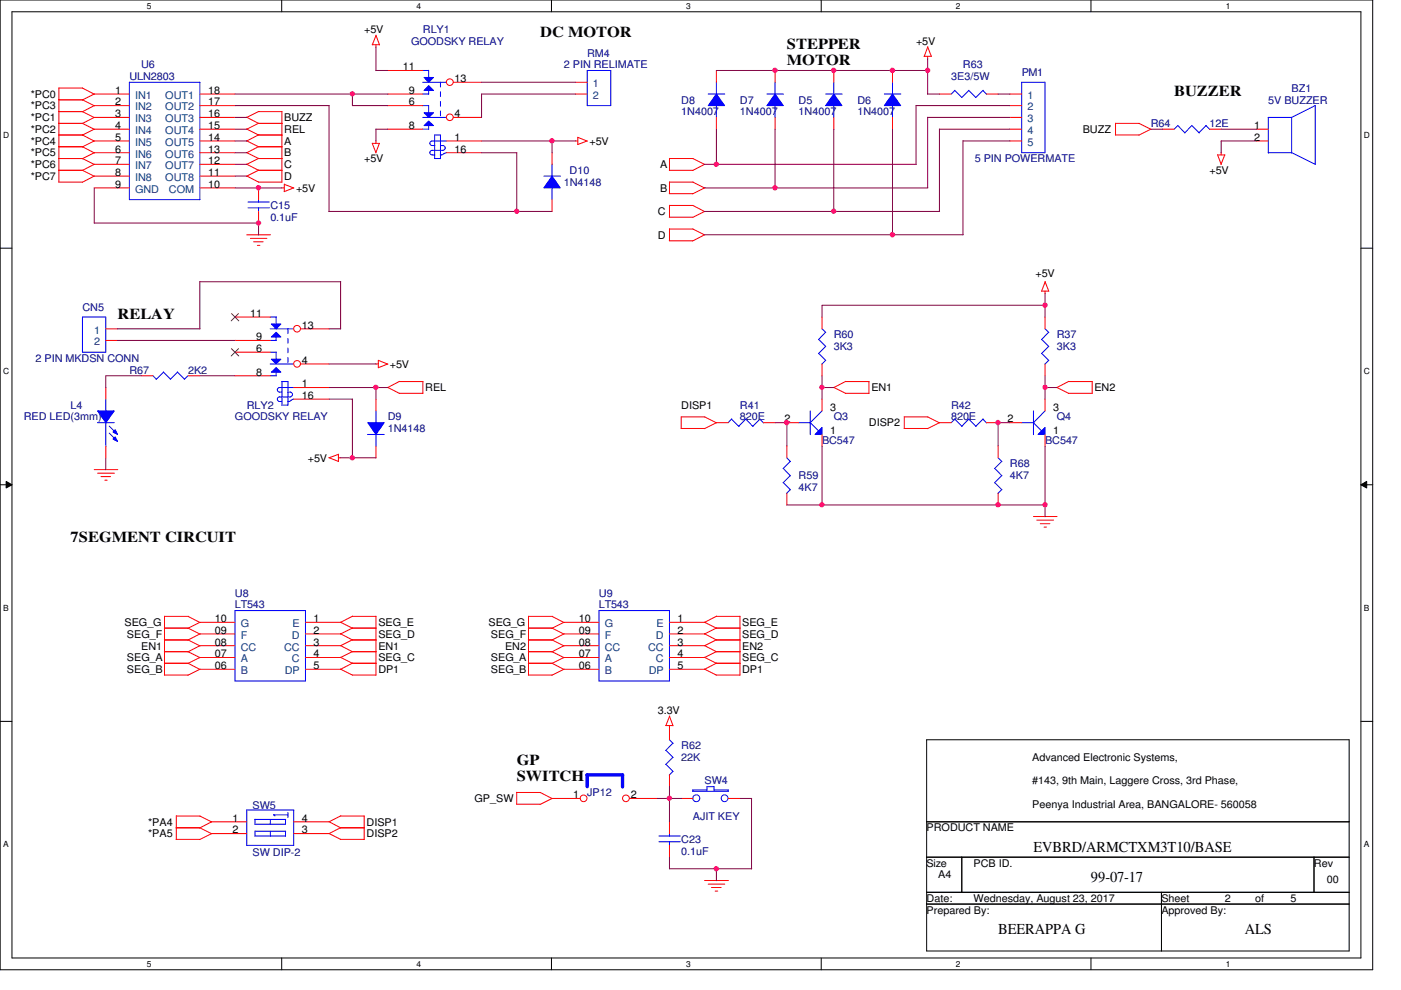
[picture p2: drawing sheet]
<svg xmlns="http://www.w3.org/2000/svg" width="297mm" height="210mm" viewBox="0 0 297 210" stroke-linecap="round" stroke-linejoin="round" font-family="sans-serif">
<path d="M0 0h291v205.6h-291zM2.5 2.5h286v200.6h-286z" fill="none" stroke="#000" stroke-width=".21"/>
<g fill="#fff">
<path d="M31.1 .3h1v2h-1z"/>
<path d="M31.1 203.4h1v2h-1z"/>
</g>
<path d="M59.7 0v2.5M59.7 203.1v2.5" fill="none" stroke="#000" stroke-width=".21"/>
<g fill="#fff">
<path d="M88.3 .3h1v2h-1z"/>
<path d="M88.3 203.4h1v2h-1z"/>
</g>
<path d="M116.9 0v2.5M116.9 203.1v2.5" fill="none" stroke="#000" stroke-width=".21"/>
<g fill="#fff">
<path d="M145.5 .3h1v2h-1z"/>
<path d="M145.5 203.4h1v2h-1z"/>
</g>
<path d="M174.1 0v2.5M174.1 203.1v2.5" fill="none" stroke="#000" stroke-width=".21"/>
<g fill="#fff">
<path d="M202.7 .3h1v2h-1z"/>
<path d="M202.7 203.4h1v2h-1z"/>
</g>
<path d="M231.3 0v2.5M231.3 203.1v2.5" fill="none" stroke="#000" stroke-width=".21"/>
<g fill="#fff">
<path d="M259.9 .3h1v2h-1z"/>
<path d="M259.9 203.4h1v2h-1z"/>
<path d="M.7 27.6h1.2v1.9h-1.2z"/>
<path d="M289.2 27.6h1.2v1.9h-1.2z"/>
<path d="M.7 77.7h1.2v2h-1.2z"/>
<path d="M289.2 77.7h1.2v2h-1.2z"/>
</g>
<path d="M0 52.6h2.5M288.5 52.6h2.5" fill="none" stroke="#000" stroke-width=".21"/>
<g fill="#fff">
<path d="M.7 127.8h1.1v2h-1.1z"/>
<path d="M289.2 127.8h1.1v2h-1.1z"/>
</g>
<path d="M0 102.8h2.5M1.3 102.1l1.2 .7-1.2 .7zM288.5 102.8l1.3-.7v1.4zM288.5 102.8h2.5" fill="none" stroke="#000" stroke-width=".21"/>
<path d="M1.3 102.1l1.2 .7-1.2 .7zM288.5 102.8l1.3-.7v1.4z" fill="#000"/>
<g fill="#fff">
<path d="M.7 178h1.1v2h-1.1z"/>
<path d="M289.2 178h1.1v2h-1.1z"/>
</g>
<path d="M0 153h2.5M196.5 156.8h89.5v44.8h-89.5zM288.5 153h2.5M196.5 174.2h89.5M196.5 181.7h89.5M196.5 189.2h89.5M196.5 191.7h89.5M203.9 181.7v7.5M246.2 189.2v12.5M278.6 181.7v7.5" fill="none" stroke="#000" stroke-width=".21"/>
<g fill="none" stroke="#f00" stroke-width=".21">
<path d="M20 19.9h7.4M42.4 19.9h7.4M79.7 9.5v.5M79.7 7.5l.8 2M79.8 7.5l-.9 2h1.5M195.9 11.9h1.5M196.7 11.9v.6M196.7 9.9l.8 2.1M196.7 9.9l-.7 2M214.1 19.9h2.5M20 39.8h7.4M20 29.9h7.4"/>
<path d="M20 27.4h7.4M20 22.4h7.4M20 24.9h7.4M20 32.4h7.4M20 34.8h7.4M20 37.3h7.4M42.4 39.8h7.4M42.4 29.9h7.4M42.4 27.4h7.4M42.4 22.4h7.4M42.4 24.9h7.4M42.4 32.4h7.4"/>
<path d="M42.4 34.8h7.4M42.4 37.3h7.4M54.8 39.8v2.5M59.7 39.8h.6M60.3 39v1.6M60.3 39.1l2 .8M62.3 39.8l-2.1 .8M79.7 29.8v.6M80.4 30.4l-.7 2M80.5 30.4h-1.6l.8 2M122 29.9h.5M124.5 29.9l-2 .7"/>
<path d="M124.5 29.9l-2-.8v1.5M214.1 29.9h2.5M214.1 27.4h2.5M214.1 22.4h2.5M214.1 24.9h2.5M246.5 27.4h2.5M256.5 27.4h2.4M258.1 32.8l.8 2M258.2 32.9h1.5M258.9 32.3v.6M259.7 32.9l-.8 2M266.4 29.9h2.5"/>
<path d="M266.4 27.4h2.5M52.3 49.8h5.1M53.1 50.5h3.5M53.8 51.3h2M54.6 52h.5M54.8 44.8v2.5M221.6 59.7l.8 2.1M221.6 59.7l-.8 2M79.7 77.2h.5M80.2 76.4v1.5M80.2 76.4l2.1 .8M82.2 77.2l-2 .8"/>
<path d="M220.8 61.7h1.5M221.6 61.7v.6M20 99.6h5M69.7 97l2.1 .8M71.8 96.4v1.5M71.8 97.1h.5M71.8 96.3l-2 .8M20.7 100.3h3.6M21.4 101h2M22.2 101.8h.5M219.1 109.5h5M219.8 110.3h3.6"/>
<path d="M220.6 111h2M221.4 111.8h.5M42.4 132h7.4M42.4 134.4h7.4M42.4 136.9h7.4M42.4 139.4h7.4M64.8 132h7.4M64.8 134.4h7.4M64.8 136.9h7.4M64.8 139.4h7.4M119.5 132h7.5M119.5 134.4h7.5"/>
<path d="M119.5 136.9h7.5M119.5 139.4h7.5M141.9 132h7.5M141.9 134.4h7.5M141.9 136.9h7.5M141.9 139.4h7.5M42.4 141.9h7.4M64.8 141.9h7.4M119.5 141.9h7.5M141.9 153.8v.6M141.9 151.8l.8 2.1M141.9 141.9h7.5"/>
<path d="M142 151.8l-.9 2h1.6M149.4 186.7h5M150.2 187.5h3.5M150.8 188.2h2.1M151.6 188.9h.6"/>
</g>
<g fill="none" stroke="#00f" stroke-width=".21">
<path d="M27.4 17.4h15v24.9h-15zM216.6 17.4h5v15h-5zM249.7 26.6l1.5 1.6M249.8 26.6l-.8 .8M252.7 26.6l1.6 1.6M252.7 26.6l-1.5 1.6M255.7 26.6l.8 .8M255.7 26.6l-1.5 1.6M268.9 32.4h5M273.8 32.3l5 2.5M273.9 24.9v7.5M273.9 24.9h-5v7.5"/>
<path d="M278.8 22.4v12.5M278.9 22.4l-5 2.5M52.6 44.1h4.5M52.6 42.8h4.5M54.8 42.3v.6M54.8 44v.8M49.8 129.5h15v14.9h-15zM127 129.5h14.9v14.9h-14.9z"/>
</g>
<path d="M90.9 18.2l1 1h-2z" fill="#00f"/>
<path d="M90.9 18.2l1 1h-2z" fill="none" stroke="#00f" stroke-width=".21"/>
<path d="M89.9 16.4h2l-1 1z" fill="#00f"/>
<g fill="none" stroke="#00f" stroke-width=".21">
<path d="M89.6 17.4h5.1M89.6 14.9h1.3M89.6 19.9h1.3M89.9 16.4h2l-1 1zM90.9 14.9v1.5M90.9 19.2v.8M91.6 29.9h3.1M91.6 29.9a.49 .49 0 0 0-.5 .5 .49 .49 0 0 0 .5 .5h.6M91.6 31.9a.49 .49 0 0 0-.5 .5 .49 .49 0 0 0 .5 .5h.6M92.1 33.6h1.3M92.2 28.6v5M92.2 28.6h1.2"/>
<path d="M93.4 28.6v5.1M93.4 30.9h.5M93.9 30.9a.51 .51 0 0 1 .5 .5 .51 .51 0 0 1-.5 .5h-2.3M94.1 32.6l-.3 .2-.5 .1M94.7 32.4l-.5 .2"/>
</g>
<path d="M89.9 23.9h2l-1 1z" fill="#00f"/>
<path d="M89.9 23.9h2l-1 1z" fill="none" stroke="#00f" stroke-width=".21"/>
<path d="M90.9 25.7l1 .9h-2z" fill="#00f"/>
<g fill="none" stroke="#00f" stroke-width=".21">
<path d="M150.2 19.9h3.5M151.9 17.4v2.5M89.6 27.4h1.3M89.6 22.4h1.3v1.5M89.6 24.9h5.1M90.9 25.7l1 .9h-2zM90.9 26.6v.8M151.9 22.4v2.5M52.3 171.7h10M52.3 171.7v7.5M54 174.8h6.5M54 177.2h6.5"/>
<path d="M54.1 173.7h6.5M54.1 173.7v1.1M54.1 176.2v1M54.1 176.2h6.5M57.3 173.7v1.1M57.3 176.2v1.1M58 172.7l.3 .3M58 172.8h3.1M60.5 173.7v1.1M60.5 176.2v1.1M61 172.3v1M62.3 171.7v7.6l-10-.1"/>
</g>
<path d="M93.4 17.4v7.5" fill="none" stroke="#00f" stroke-width=".21" stroke-dasharray="1 1 1 1 1 1 1 1"/>
<g fill="none" stroke="#f00" stroke-width=".21">
<path d="M82.2 14.9h7.5M82.2 19.9h7.5M96.1 17.4h6M82.2 22.4h7.5M82.2 27.4h7.5M94.7 29.9h7.4M94.7 32.4h7.4M96.1 24.9h6M44.9 174.2h7.4M44.9 176.7h7.4M62.3 174.2h7.5M62.3 176.7h7.5"/>
<circle cx="95.4" cy="17.4" r=".71"/>
<circle cx="95.4" cy="24.9" r=".71"/>
</g>
<path d="M151.9 19.9l1.7 2.5h-3.4z" fill-rule="evenodd" fill="#00f"/>
<path d="M151.9 19.9l1.7 2.5h-3.4zM162.6 19.9h3.5M164.3 17.4v2.5M164.3 22.4v2.5" fill="none" stroke="#00f" stroke-width=".21"/>
<path d="M151.9 14.9v2.5M151.9 24.9v2.5" fill="none" stroke="#f00" stroke-width=".21"/>
<path d="M164.3 19.9l1.8 2.5h-3.5z" fill-rule="evenodd" fill="#00f"/>
<path d="M164.3 19.9l1.8 2.5h-3.5zM187.5 19.9h3.5M189.2 17.4v2.5M189.2 22.4v2.5" fill="none" stroke="#00f" stroke-width=".21"/>
<path d="M164.3 14.9v2.5M164.3 24.9v2.5" fill="none" stroke="#f00" stroke-width=".21"/>
<path d="M189.2 19.9l1.8 2.5h-3.5z" fill-rule="evenodd" fill="#00f"/>
<path d="M175 19.9h3.6M176.8 17.4v2.5M189.2 19.9l1.8 2.5h-3.5zM176.8 22.4v2.5" fill="none" stroke="#00f" stroke-width=".21"/>
<path d="M189.2 14.9v2.5M189.2 24.9v2.5" fill="none" stroke="#f00" stroke-width=".21"/>
<path d="M176.8 19.9l1.7 2.5h-3.5z" fill-rule="evenodd" fill="#00f"/>
<path d="M176.8 19.9l1.7 2.5h-3.5z" fill="none" stroke="#00f" stroke-width=".21"/>
<path d="M176.8 14.9v2.5M176.8 24.9v2.5" fill="none" stroke="#f00" stroke-width=".21"/>
<path d="M220.8 91.4l.8-.8v1.5h-1.5z" fill-rule="evenodd" fill="#00f"/>
<path d="M216.6 89.6h2.5l1.8 1.8M219.1 87.1v5.1M220.8 91.4l.8-.8v1.5h-1.5zM221.6 87.1l-2.5 2.6" fill="none" stroke="#00f" stroke-width=".21"/>
<path d="M214.1 89.6h2.5M221.6 84.6v2.5M221.6 92.1v2.5" fill="none" stroke="#f00" stroke-width=".21"/>
<path d="M174.3 90.6v1.5h-1.5z" fill-rule="evenodd" fill="#00f"/>
<path d="M77.9 92.1h3.5M79.7 87.1v2.6M79.7 92.1v2.6M169.3 89.6h2.5l1.8 1.8M171.8 87.1v5.1M174.3 90.6v1.5h-1.5zM174.3 87.1l-2.6 2.6" fill="none" stroke="#00f" stroke-width=".21"/>
<path d="M166.8 89.6h2.5M174.3 84.6v2.5M174.3 92.1v2.5" fill="none" stroke="#f00" stroke-width=".21"/>
<path d="M78 89.6h3.4l-1.7 2.5z" fill-rule="evenodd" fill="#00f"/>
<g fill="none" stroke="#00f" stroke-width=".21">
<path d="M173.6 72l1.5 1.5M174.3 69.7l.8 .8M175 70.4l-1.5 1.6M175 73.4l-1.5 1.6 1.6 1.5M175 76.4l-.8 .8M220.8 72l1.6 1.5-1.6 1.5M220.8 74.9l1.6 1.6-.9 .7M221.6 69.7l.8 .8M222.3 70.4l-1.5 1.6M78 89.6h3.4l-1.7 2.5zM155.1 88.9l1.6 1.5M155.1 88.8l-.7 .8"/>
<path d="M158.1 88.9l1.5 1.5M158.2 88.8l-1.6 1.6M161.9 89.7l-.7-.9-1.6 1.6M166.1 99.3l1.5 1.6M166.8 97.1l.8 .8M167.6 97.8l-1.6 1.6M202.4 88.9l1.6 1.5M202.5 88.8l-.8 .8M205.4 88.9l1.5 1.5M205.4 88.8l-1.5 1.6M208.4 88.9l.8 .8M208.4 88.8l-1.5 1.6"/>
<path d="M210.9 99.3l1.5 1.6M211.6 97.1l.8 .8M212.4 97.8l-1.5 1.6M166.1 102.3l1.5 1.5M167.6 100.8l-1.6 1.6M167.6 103.8l-.8 .8M210.9 102.3l1.5 1.5M212.4 100.8l-1.5 1.6M212.4 103.8l-.8 .8M141.2 159.1l1.5 1.5M141.9 156.8l.8 .8M142.7 157.6l-1.6 1.5"/>
<path d="M139.7 178.5h4.5M139.7 177.2h4.5M141.2 162.1l1.5 1.5M141.9 176.7v.6M141.9 178.4v.8M142.7 160.6l-1.6 1.5M142.7 163.5l-.8 .8M149.9 166.8h1.5M149.9 167.5h-3v.3M149.9 166.8v.8M151.3 167.5h3.1v.3h-7.5M151.4 166.8v.7"/>
<circle cx="147.6" cy="169.2" r=".74"/>
<circle cx="153.6" cy="169.2" r=".72"/>
</g>
<g fill="none" stroke="#f00" stroke-width=".21">
<path d="M174.3 67.2v2.5M174.3 77.2v2.5M221.6 67.2v2.5M221.6 77.2v2.5M79.7 84.6v2.5M79.7 94.6v2.5M151.9 89.6h2.5M161.8 89.6h2.5M166.8 94.6v2.5M199.2 89.6h2.5M209.1 89.6h2.5M211.6 94.6v2.5"/>
<path d="M166.8 104.6v2.5M211.6 104.6v2.5M141.9 154.3v2.5M117 169.3h6M133.5 169.3h5.9M141.9 164.3v2.5M141.9 174.2v2.5M141.9 179.2v2.5M144.4 169.3h2.5M154.4 169.3h2.5"/>
<circle cx="123.7" cy="169.3" r=".71"/>
<circle cx="132.7" cy="169.3" r=".71"/>
</g>
<path d="M124.5 164.3h7.5v2.5M124.5 164.3v2.5" fill="none" stroke="#00f" stroke-width=".72"/>
<path d="M57.5 71.5l1-1.1 1.1 1.1z" fill="#00f"/>
<path d="M57.5 71.5l1-1.1 1.1 1.1z" fill="none" stroke="#00f" stroke-width=".21"/>
<path d="M57.5 68.7h2.1l-1.1 1z" fill="#00f"/>
<g fill="none" stroke="#00f" stroke-width=".21">
<path d="M57.3 69.7h5M57.3 67.2h1.2M57.3 72.2h1.2M57.5 68.7h2.1l-1.1 1zM58.5 67.2v1.5M58.5 71.5v.7M59.3 82.2h3M59.3 82.2a.49 .49 0 0 0-.5 .5 .49 .49 0 0 0 .5 .4h.5M59.3 84.2a.49 .49 0 0 0-.5 .4 .49 .49 0 0 0 .5 .5h.5M59.8 80.9h1.2v5h-1.3M59.8 80.9v5M61 83.1h.6"/>
<path d="M61.5 83.1a.51 .51 0 0 1 .5 .6 .51 .51 0 0 1-.5 .5h-2.2M61.7 84.8l-.2 .3h-.5M62.3 84.6l-.5 .3"/>
</g>
<path d="M57.5 76.2h2.1l-1.1 1z" fill="#00f"/>
<path d="M57.5 76.2h2.1l-1.1 1z" fill="none" stroke="#00f" stroke-width=".21"/>
<path d="M57.5 78.9l1-1 1.1 1z" fill="#00f"/>
<g fill="none" stroke="#00f" stroke-width=".21">
<path d="M202.4 19.2l1.6 1.5M202.5 19.1l-.8 .8M205.4 19.2l1.5 1.5M205.4 19.1l-1.5 1.6M208.4 19.2l.8 .8M208.4 19.1l-1.5 1.6M57.3 79.7h1.2M57.3 74.7h1.2M57.3 77.2h5M57.5 78.9l1-1 1.1 1zM58.5 74.6v1.6M58.5 78.9v.8"/>
<path d="M20.7 89.6h3.5M22.4 84.6v2.6M22.4 89.6v5.1"/>
</g>
<path d="M61 69.7v7.5" fill="none" stroke="#00f" stroke-width=".21" stroke-dasharray="1 1 1 1 1 1 1 1"/>
<g fill="none" stroke="#f00" stroke-width=".21">
<path d="M199.2 19.9h2.5M209.1 19.9h2.5M49.8 67.2h7.5M49.8 72.2h7.5M49.8 74.7h7.5M49.8 79.7h7.5M63.8 69.7h6M63.8 77.2h6M62.3 82.2h7.5M62.3 84.6h7.5"/>
<circle cx="63" cy="69.7" r=".71"/>
<circle cx="63" cy="77.2" r=".71"/>
</g>
<path d="M49.1 66.5l1.5 1.5M49.1 73.9l1.5 1.6M50.6 66.5l-1.6 1.5M50.6 73.9l-1.6 1.6" fill="none" stroke="#804000" stroke-width=".21"/>
<path d="M20.7 87.1h3.5l-1.8 2.5z" fill-rule="evenodd" fill="#00f"/>
<path d="M20.7 87.1h3.5l-1.8 2.5z" fill="none" stroke="#00f" stroke-width=".21"/>
<path d="M24.4 92.6l.5 1-.9-.5z" fill-rule="evenodd" fill="#00f"/>
<path d="M24.4 92.6l.5 1-.9-.5z" fill="none" stroke="#00f" stroke-width=".21"/>
<path d="M24.4 91.1l.5 1-.9-.5z" fill-rule="evenodd" fill="#00f"/>
<g fill="none" stroke="#00f" stroke-width=".21">
<path d="M115.3 37.3h3.5M117 34.8v2.5M117 39.8v2.5M17.5 67.2h4.9v7.5h-4.9zM32.4 79.6l.7 .8M34.6 78.9l1.5 1.5M34.7 78.9l-1.6 1.5M37.6 78.9l1.5 1.5M37.6 78.9l-1.5 1.5M39.9 79.7l-.8 .7M23.2 90.3l1.5 1.6M23.2 91.8l1.5 1.5"/>
<path d="M24.4 91.1l.5 1-.9-.5z"/>
</g>
<path d="M22.4 69.7h2.5M22.4 72.2h2.5M29.9 79.7h2.5M39.9 79.7h2.5M22.4 82.2v2.4M22.4 94.6v2.5" fill="none" stroke="#f00" stroke-width=".21"/>
<path d="M117 37.3l1.8 2.5h-3.5z" fill-rule="evenodd" fill="#00f"/>
<path d="M124.5 14.9h5v7.5h-5zM117 37.3l1.8 2.5h-3.5z" fill="none" stroke="#00f" stroke-width=".21"/>
<g fill="none" stroke="#f00" stroke-width=".21">
<path d="M12.5 18.6v20M12.5 18.7h5M17.5 18.7l2.5 1.3M20 19.9l-2.6 1.3M122 17.4h2.5M122 19.9h2.5M12.4 28.6h5.1M12.4 31.1h5.1M12.4 36.1h5.1M12.4 38.6h5.1M12.4 33.6h5.1M12.4 23.7h5.1"/>
<path d="M12.4 26.2h5.1M12.4 21.2h5.1M17.5 28.6l2.5 1.3M17.5 31.1l2.5 1.3M17.5 33.6l2.5 1.3M17.5 36.1l2.5 1.3M17.5 21.2l2.5 1.2M17.5 23.7l2.5 1.2M17.5 26.2l2.5 1.2M20 29.9l-2.6 1.3M20 32.4l-2.6 1.3M20 34.8l-2.6 1.4"/>
<path d="M20 37.3l-2.6 1.4M20 22.4l-2.6 1.3M20 24.9l-2.6 1.3M20 27.4l-2.6 1.3M52.3 29.8l2.5 1.3M52.3 37.3l2.5 1.3M52.3 32.3l2.5 1.3M52.3 24.8l2.5 1.4M52.3 27.3l2.5 1.3M52.3 34.8l2.5 1.3M54.8 28.6h5M54.8 31.1h5"/>
<path d="M54.8 36.1h5M54.8 38.6h5M54.8 33.6h5M54.8 26.2h5M54.8 23.7h5v15M54.9 28.6l-2.6 1.3M54.9 36.1l-2.6 1.2M54.9 31.1l-2.6 1.3M54.9 23.6l-2.6 1.3M54.9 26.1l-2.6 1.3M54.9 33.6l-2.6 1.2M117 32.4v2.4"/>
<path d="M141.9 36.1h5M141.9 33.6h5M141.9 33.6v2.5M146.9 33.6l2.5 1.3M146.9 38.6l2.5 1.3M146.9 38.6h-5v2.5M149.4 34.8l-2.5 1.4M149.4 39.8l-2.5 1.3M236.5 28.6h5M236.5 26.2h5.1M236.5 26.1v2.5M241.5 26.2l2.5 1.2"/>
<path d="M244 27.4l-2.5 1.3M117 42.3v2.5M141.9 41.1h5M141.9 46.1h5M141.9 51.1h5M141.9 43.5v2.6M141.9 48.5v2.6M141.9 43.6h5M141.9 48.6h5M146.9 43.6l2.5 1.3M146.9 48.6l2.5 1.2M149.4 44.8l-2.5 1.3"/>
<path d="M149.4 49.8l-2.5 1.3M82.2 82.1l2.5 1.3M84.6 83.4h5.1M84.7 80.9h5v2.5M84.7 80.9l-2.5 1.3M144.4 90.8h5M144.4 88.3v2.5M144.4 88.4h5M149.4 88.4l2.5 1.3M151.9 89.6l-2.6 1.3M176.7 82.1l2.5 1.3h5M179.3 80.9h5"/>
<path d="M179.3 80.9l-2.5 1.3M184.2 80.9v2.5M191.7 90.8h5M191.7 88.4h5l2.5 1.3M191.7 88.3v2.5M199.2 89.6l-2.6 1.3M224 82.1l2.5 1.3h5.1M226.6 80.9h5v2.5M226.6 80.9l-2.5 1.3M34.8 138.2h5.1M34.8 135.7h5.1M34.8 133.2h5.1"/>
<path d="M39.9 135.7l2.5 1.2M39.9 138.2l2.5 1.2M39.9 130.7l2.5 1.3M39.9 133.2l2.5 1.3M39.9 130.7l-5-.1v12.5M42.4 136.9l-2.6 1.3M42.4 139.4l-2.6 1.3M42.4 132l-2.6 1.2M42.4 134.4l-2.6 1.3M72.2 136.9l2.5 1.3M72.2 139.4l2.5 1.2M72.2 134.4l2.5 1.3"/>
<path d="M74.7 138.2h5.1M74.7 135.7h5.1M74.7 133.2h5.1M74.8 135.6l-2.6 1.3M74.8 138.1l-2.6 1.3M74.8 133.1l-2.6 1.3M79.7 130.7v12.5M79.8 130.7h-5.1l-2.5 1.3 2.5 1.2M112 138.2h5.1M112 135.7h5.1M112 133.2h5.1M117 135.7l2.6 1.2"/>
<path d="M117 133.2l2.6 1.3M117 138.2l2.6 1.2M117 130.7l2.6 1.3M117.1 130.7l-5-.1v12.5M119.5 136.9l-2.5 1.3M119.5 134.4l-2.5 1.3M119.5 139.4l-2.5 1.3M119.5 132l-2.5 1.2M149.3 136.9l2.6 1.3M149.3 134.4l2.6 1.3M149.3 139.4l2.6 1.2M151.8 138.2h5.1"/>
<path d="M151.8 135.7h5.1M151.8 133.2h5.1M151.9 135.6l-2.5 1.3M151.9 133.1l-2.5 1.3M151.9 138.1l-2.5 1.3M156.9 130.7v12.5M156.9 130.7h-5l-2.5 1.3 2.5 1.2M34.8 140.6h5.1M34.8 143.1h5.1M39.9 140.6l2.5 1.3M42.4 141.9l-2.6 1.3M72.2 141.9l2.5 1.2"/>
<path d="M74.7 140.6h5.1M74.7 143.1h5M74.8 140.6l-2.6 1.3M112 140.6h5.1M112 143.1h5M117 140.6l2.6 1.3M119.5 141.9l-2.5 1.3M149.3 141.9l2.6 1.2M151.8 140.6h5.1M151.8 143.1h5.1M151.9 140.6l-2.5 1.3M37.3 175.5h5.1"/>
<path d="M37.4 173v5M37.4 173h5M42.4 173l2.5 1.3M42.4 175.5l2.5 1.3M44.9 174.2l-2.6 1.4M44.9 176.7l-2.6 1.3h-5M69.7 174.2l2.5 1.3h5.1M72.2 173h5.1M72.3 173l-2.5 1.2M72.3 175.5l-2.5 1.2M77.2 173v5h-5l-2.5-1.3M109.5 170.5h5.1"/>
<path d="M109.6 168v2.5M109.6 168h5M114.6 168l2.5 1.3M117 169.3l-2.5 1.3"/>
</g>
<g fill="none" stroke="#800040" stroke-width=".21">
<path d="M49.8 19.9h32.5M74.7 19.9v2.5h7.6M79.7 9.9v5.1M79.7 14.9h2.6M102.1 19.9h19.9M102.1 19.9v5M102.1 17.4h19.9M151.9 14.9h44.8M196.7 19.9h2.5M196.7 12.4v7.6M211.6 19.9h2.6M20 39.8v7.5"/>
<path d="M49.8 39.8h10M49.8 34.8h2.6M49.8 24.9h2.6M49.8 37.3h2.6M49.8 27.4h2.6M49.8 29.9h2.6M49.8 32.4h2.6M49.8 22.4h20M69.8 22.4v22.5M79.7 27.4h2.5M79.7 27.4v2.5M102.1 29.9h19.9"/>
<path d="M102.1 32.4h7.5M109.6 32.4v12.5M117 29.9v2.5M149.4 34.8h44.9M151.9 27.3v7.5M164.3 27.4v12.5M176.8 27.3v17.5M189.2 27.3v22.5M196.7 24.8v15h-47.3M196.7 24.9h17.5M199.2 27.3v17.5h-49.8M199.2 27.4h15"/>
<path d="M204.2 29.9h10M204.2 29.8v20M214.2 22.4h-20v12.4M244 27.4h2.5M258.9 27.4h7.5M266.4 29.9h-7.5v2.5M20 47.3h34.9M42.4 59.7v10M42.4 59.7h29.9M54.8 47.3v2.5M69.7 44.8h47.3M72.2 59.7v10.1"/>
<path d="M149.4 49.8h54.8M24.9 72.2h25M24.9 69.7h17.5M30 79.7h-7.6v2.5M42.4 79.7h7.5M69.7 69.7h2.5M69.8 77.2h10M174.3 79.7v5M221.6 62.2v5.1M221.6 79.7v5M221.6 64.7h-47.3v2.6M22.4 97.1v2.5"/>
<path d="M69.8 82.2h12.5M69.8 84.6h4.9v12.5M72.2 97.1h7.6M79.7 82.2v2.5M164.3 89.6h2.5M166.8 89.6v5M174.3 82.2h2.5M174.3 94.6v12.5M211.6 89.6h2.5M211.6 89.6v5M221.6 82.2h2.5M221.6 94.6v15"/>
<path d="M166.8 107.1h54.8M139.4 169.3h5.1M141.9 166.8v7.5M156.9 169.3h2.5M159.3 169.3v14.9M141.9 181.7v2.5M141.9 184.2h17.5M151.9 184.2v2.5"/>
</g>
<circle cx="189.2" cy="49.8" r=".49" fill="#f0f"/>
<circle cx="189.2" cy="49.8" r=".49" fill="none" stroke="#f0f" stroke-width=".21"/>
<circle cx="164.3" cy="39.8" r=".49" fill="#f0f"/>
<circle cx="164.3" cy="39.8" r=".49" fill="none" stroke="#f0f" stroke-width=".21"/>
<circle cx="79.7" cy="82.1" r=".48" fill="#f0f"/>
<circle cx="79.7" cy="82.1" r=".48" fill="none" stroke="#f0f" stroke-width=".21"/>
<circle cx="176.8" cy="44.8" r=".48" fill="#f0f"/>
<circle cx="176.8" cy="44.8" r=".48" fill="none" stroke="#f0f" stroke-width=".21"/>
<circle cx="151.9" cy="34.8" r=".48" fill="#f0f"/>
<circle cx="151.9" cy="34.8" r=".48" fill="none" stroke="#f0f" stroke-width=".21"/>
<circle cx="54.8" cy="47.3" r=".48" fill="#f0f"/>
<circle cx="54.8" cy="47.3" r=".48" fill="none" stroke="#f0f" stroke-width=".21"/>
<circle cx="74.7" cy="97.1" r=".48" fill="#f0f"/>
<circle cx="74.7" cy="97.1" r=".48" fill="none" stroke="#f0f" stroke-width=".21"/>
<circle cx="74.7" cy="19.9" r=".48" fill="#f0f"/>
<circle cx="74.7" cy="19.9" r=".48" fill="none" stroke="#f0f" stroke-width=".21"/>
<circle cx="189.2" cy="14.9" r=".49" fill="#f0f"/>
<circle cx="189.2" cy="14.9" r=".49" fill="none" stroke="#f0f" stroke-width=".21"/>
<circle cx="196.7" cy="14.9" r=".48" fill="#f0f"/>
<circle cx="196.7" cy="14.9" r=".48" fill="none" stroke="#f0f" stroke-width=".21"/>
<circle cx="164.3" cy="14.9" r=".49" fill="#f0f"/>
<circle cx="164.3" cy="14.9" r=".49" fill="none" stroke="#f0f" stroke-width=".21"/>
<circle cx="176.8" cy="14.9" r=".49" fill="#f0f"/>
<circle cx="176.8" cy="14.9" r=".49" fill="none" stroke="#f0f" stroke-width=".21"/>
<circle cx="54.8" cy="39.8" r=".49" fill="#f0f"/>
<circle cx="54.8" cy="39.8" r=".49" fill="none" stroke="#f0f" stroke-width=".21"/>
<circle cx="117" cy="29.9" r=".49" fill="#f0f"/>
<circle cx="117" cy="29.9" r=".49" fill="none" stroke="#f0f" stroke-width=".21"/>
<circle cx="109.5" cy="44.8" r=".47" fill="#f0f"/>
<circle cx="109.5" cy="44.8" r=".47" fill="none" stroke="#f0f" stroke-width=".21"/>
<circle cx="174.3" cy="82.1" r=".48" fill="#f0f"/>
<circle cx="174.3" cy="82.1" r=".48" fill="none" stroke="#f0f" stroke-width=".21"/>
<circle cx="211.6" cy="89.6" r=".49" fill="#f0f"/>
<circle cx="211.6" cy="89.6" r=".49" fill="none" stroke="#f0f" stroke-width=".21"/>
<circle cx="174.3" cy="107" r=".48" fill="#f0f"/>
<circle cx="174.3" cy="107" r=".48" fill="none" stroke="#f0f" stroke-width=".21"/>
<circle cx="166.8" cy="89.6" r=".49" fill="#f0f"/>
<circle cx="166.8" cy="89.6" r=".49" fill="none" stroke="#f0f" stroke-width=".21"/>
<circle cx="221.6" cy="107" r=".47" fill="#f0f"/>
<circle cx="221.6" cy="107" r=".47" fill="none" stroke="#f0f" stroke-width=".21"/>
<circle cx="211.6" cy="107" r=".48" fill="#f0f"/>
<circle cx="211.6" cy="107" r=".48" fill="none" stroke="#f0f" stroke-width=".21"/>
<circle cx="221.6" cy="82.1" r=".47" fill="#f0f"/>
<circle cx="221.6" cy="82.1" r=".47" fill="none" stroke="#f0f" stroke-width=".21"/>
<circle cx="221.6" cy="64.7" r=".48" fill="#f0f"/>
<circle cx="221.6" cy="64.7" r=".48" fill="none" stroke="#f0f" stroke-width=".21"/>
<circle cx="141.9" cy="169.2" r=".48" fill="#f0f"/>
<circle cx="141.9" cy="169.2" r=".48" fill="none" stroke="#f0f" stroke-width=".21"/>
<circle cx="151.9" cy="184.2" r=".48" fill="#f0f"/>
<circle cx="151.9" cy="184.2" r=".48" fill="none" stroke="#f0f" stroke-width=".21"/>
<g font-size="3.2">
<text x="114.5" y="7.9">DC MOTOR</text>
<text x="166.8" y="10.4">STEPPER</text>
<text x="166.8" y="13.8">MOTOR</text>
<text x="249" y="20.4">BUZZER</text>
<text x="24.9" y="67.6">RELAY</text>
<text x="15" y="114.9">7SEGMENT CIRCUIT</text>
<text x="109.6" y="162.2">GP</text>
<text x="109.6" y="165.6">SWITCH</text>
<text x="219.1" y="180.6">EVBRD/ARMCTXM3T10/BASE</text>
<text x="231.3" y="187.1">99-07-17</text>
<text x="211.6" y="198">BEERAPPA G</text>
<text x="263.9" y="198">ALS</text>
</g>
<g font-size="2.2">
<text x="77.2" y="7">+5V</text>
<text x="194.2" y="9.5">+5V</text>
<text x="85.4" y="14.9">11</text>
<text x="96.4" y="17.4">13</text>
<text x="6.5" y="20.7">*PC0</text>
<text x="6.5" y="23.2">*PC3</text>
<text x="24.4" y="19.9">1</text>
<text x="24.4" y="22.4">2</text>
<text x="44.1" y="22.4">17</text>
<text x="44.1" y="19.9">18</text>
<text x="86.7" y="19.9">9</text>
<text x="86.7" y="22.4">6</text>
<text x="6.5" y="25.7">*PC1</text>
<text x="6.5" y="28.2">*PC2</text>
<text x="24.4" y="24.8">3</text>
<text x="24.4" y="27.3">4</text>
<text x="24.4" y="29.8">5</text>
<text x="44.1" y="29.8">14</text>
<text x="44.1" y="27.3">15</text>
<text x="44.1" y="24.8">16</text>
<text x="60.3" y="25.7">BUZZ</text>
<text x="60.3" y="28.2">REL</text>
<text x="86.7" y="27.3">8</text>
<text x="96.4" y="24.8">4</text>
<text x="96.4" y="29.8">1</text>
<text x="229.6" y="28.2">BUZZ</text>
<text x="265.9" y="27.3">1</text>
<text x="265.9" y="29.8">2</text>
<text x="6.5" y="30.6">*PC4</text>
<text x="6.5" y="33.1">*PC5</text>
<text x="6.5" y="35.6">*PC6</text>
<text x="24.4" y="32.3">6</text>
<text x="24.4" y="34.8">7</text>
<text x="44.1" y="34.8">12</text>
<text x="44.1" y="32.3">13</text>
<text x="60.3" y="30.6">A</text>
<text x="60.3" y="33.1">B</text>
<text x="60.3" y="35.6">C</text>
<text x="77.2" y="34.4">+5V</text>
<text x="96.4" y="32.3">16</text>
<text x="125" y="30.6">+5V</text>
<text x="140" y="35.6">A</text>
<text x="6.5" y="38.1">*PC7</text>
<text x="24.4" y="37.3">8</text>
<text x="24.4" y="39.8">9</text>
<text x="44.1" y="39.8">10</text>
<text x="44.1" y="37.3">11</text>
<text x="60.3" y="38.1">D</text>
<text x="62.8" y="40.6">+5V</text>
<text x="140" y="40.6">B</text>
<text x="256.5" y="36.9">+5V</text>
<text x="139.4" y="45.6">C</text>
<text x="139.4" y="50.6">D</text>
<text x="219.6" y="58.8">+5V</text>
<text x="53" y="67.2">11</text>
<text x="64" y="69.7">13</text>
<text x="54.3" y="72.1">9</text>
<text x="54.3" y="74.6">6</text>
<text x="64" y="77.1">4</text>
<text x="82.7" y="78">+5V</text>
<text x="54.3" y="79.6">8</text>
<text x="64" y="82.1">1</text>
<text x="90.2" y="82.9">REL</text>
<text x="184.7" y="82.9">EN1</text>
<text x="232" y="82.9">EN2</text>
<text x="64" y="84.6">16</text>
<text x="144.4" y="86.7">DISP1</text>
<text x="166.3" y="89.6">2</text>
<text x="176" y="87.1">3</text>
<text x="213.6" y="89.6">2</text>
<text x="223.3" y="87.1">3</text>
<text x="176" y="92.1">1</text>
<text x="184.2" y="90.4">DISP2</text>
<text x="223.3" y="92.1">1</text>
<text x="65.3" y="97.9">+5V</text>
<text x="45.5" y="131.9">10</text>
<text x="66.5" y="131.9">1</text>
<text x="122.7" y="131.9">10</text>
<text x="143.7" y="131.9">1</text>
<text x="26.4" y="132.7">SEG_G</text>
<text x="26.9" y="135.2">SEG_F</text>
<text x="29.9" y="137.7">EN1</text>
<text x="45.5" y="134.4">09</text>
<text x="45.5" y="136.9">08</text>
<text x="66.5" y="134.4">2</text>
<text x="66.5" y="136.9">3</text>
<text x="80.2" y="137.7">EN1</text>
<text x="80.2" y="135.2">SEG_D</text>
<text x="80.2" y="132.7">SEG_E</text>
<text x="103.6" y="132.7">SEG_G</text>
<text x="104.1" y="135.2">SEG_F</text>
<text x="107.1" y="137.7">EN2</text>
<text x="122.7" y="134.4">09</text>
<text x="122.7" y="136.9">08</text>
<text x="143.7" y="134.4">2</text>
<text x="143.7" y="136.9">3</text>
<text x="157.3" y="137.7">EN2</text>
<text x="157.3" y="135.2">SEG_D</text>
<text x="157.3" y="132.7">SEG_E</text>
<text x="26.9" y="140.2">SEG_A</text>
<text x="26.9" y="142.7">SEG_B</text>
<text x="45.5" y="139.4">07</text>
<text x="45.5" y="141.9">06</text>
<text x="66.5" y="139.4">4</text>
<text x="66.5" y="141.9">5</text>
<text x="80.2" y="142.7">DP1</text>
<text x="80.2" y="140.2">SEG_C</text>
<text x="104.1" y="140.2">SEG_A</text>
<text x="104.1" y="142.7">SEG_B</text>
<text x="122.7" y="139.4">07</text>
<text x="122.7" y="141.9">06</text>
<text x="143.7" y="139.4">4</text>
<text x="143.7" y="141.9">5</text>
<text x="157.3" y="142.7">DP1</text>
<text x="157.3" y="140.2">SEG_C</text>
<text x="139.4" y="151.4">3.3V</text>
<text x="218.9" y="161.3">Advanced Electronic Systems,</text>
<text x="218.9" y="166.3">#143, 9th Main, Laggere Cross, 3rd Phase,</text>
<text x="100.6" y="170.1">GP_SW</text>
<text x="121.5" y="169.2">1</text>
<text x="133.7" y="169.2">2</text>
<text x="218.9" y="171.3">Peenya Industrial Area, BANGALORE- 560058</text>
<text x="31.4" y="175">*PA4</text>
<text x="31.4" y="177.5">*PA5</text>
<text x="49.3" y="174.2">1</text>
<text x="49.3" y="176.7">2</text>
<text x="64" y="174.2">4</text>
<text x="64" y="176.7">3</text>
<text x="77.7" y="175">DISP1</text>
<text x="77.7" y="177.5">DISP2</text>
<text x="196.5" y="176.3">PRODUCT NAME</text>
<text x="196.5" y="183.8">Size</text>
<text x="206.4" y="183.8">PCB ID.</text>
<text x="278.6" y="183.8">Rev</text>
<text x="196.5" y="191.2">Date:</text>
<text x="198.9" y="186.2">A4</text>
<text x="206.4" y="191.2">Wednesday, August 23, 2017</text>
<text x="246.2" y="191.2">Sheet</text>
<text x="259.7" y="191.2">2</text>
<text x="266.1" y="191.2">of</text>
<text x="273.6" y="191.2">5</text>
<text x="281.3" y="187.2">00</text>
<text x="196.5" y="193.7">Prepared By:</text>
<text x="246.2" y="193.7">Approved By:</text>
</g>
<g font-size="2.2" fill="#000080">
<text x="87.2" y="9.5">GOODSKY RELAY</text>
<text x="89.7" y="7">RLY1</text>
<text x="124.5" y="12">RM4</text>
<text x="27.4" y="17">ULN2803</text>
<text x="29.9" y="14.5">U6</text>
<text x="119.5" y="14.5">2 PIN RELIMATE</text>
<text x="201.7" y="17">3E3/5W</text>
<text x="204.2" y="14.5">R63</text>
<text x="216.6" y="16.2">PM1</text>
<text x="144.4" y="22">D8</text>
<text x="156.9" y="22">D7</text>
<text x="169.3" y="22">D5</text>
<text x="181.8" y="22">D6</text>
<text x="268.9" y="22">5V BUZZER</text>
<text x="273.9" y="19.5">BZ1</text>
<text x="144.4" y="24.4">1N4007</text>
<text x="156.9" y="24.4">1N4007</text>
<text x="169.3" y="24.4">1N4007</text>
<text x="181.8" y="24.4">1N4007</text>
<text x="244" y="26.9">R64</text>
<text x="256.5" y="26.9">12E</text>
<text x="206.7" y="34.4">5 PIN POWERMATE</text>
<text x="119.5" y="39.4">1N4148</text>
<text x="120.8" y="36.9">D10</text>
<text x="57.3" y="44.4">C15</text>
<text x="57.3" y="46.9">0.1uF</text>
<text x="17.5" y="66">CN5</text>
<text x="176.8" y="71.8">R60</text>
<text x="224.1" y="71.8">R37</text>
<text x="7.5" y="76.7">2 PIN MKDSN CONN</text>
<text x="176.8" y="74.2">3K3</text>
<text x="224.1" y="74.2">3K3</text>
<text x="27.4" y="79.2">R67</text>
<text x="39.9" y="79.2">2K2</text>
<text x="5" y="89.2">RED LED(3mm)</text>
<text x="15" y="86.7">L4</text>
<text x="49.8" y="89.2">GOODSKY RELAY</text>
<text x="52.3" y="86.7">RLY2</text>
<text x="82.2" y="89.2">D9</text>
<text x="156.9" y="86.7">R41</text>
<text x="156.9" y="89.2">820E</text>
<text x="176.8" y="89.2">Q3</text>
<text x="201.7" y="86.7">R42</text>
<text x="201.7" y="89.2">820E</text>
<text x="224.1" y="89.2">Q4</text>
<text x="82.2" y="91.7">1N4148</text>
<text x="174.3" y="94.1">BC547</text>
<text x="221.6" y="94.1">BC547</text>
<text x="169.3" y="101.6">R59</text>
<text x="214.1" y="99.1">R68</text>
<text x="214.1" y="101.6">4K7</text>
<text x="169.3" y="104.1">4K7</text>
<text x="49.8" y="126.5">U8</text>
<text x="49.8" y="129">LT543</text>
<text x="127" y="126.5">U9</text>
<text x="127" y="129">LT543</text>
<text x="144.4" y="158.9">R62</text>
<text x="144.4" y="161.3">22K</text>
<text x="149.4" y="166.3">SW4</text>
<text x="53.5" y="171.5">SW5</text>
<text x="124.5" y="168.8">JP12</text>
<text x="146.9" y="173.8">AJIT KEY</text>
<text x="144.4" y="178.8">C23</text>
<text x="53.5" y="181.5">SW DIP-2</text>
<text x="144.4" y="181.3">0.1uF</text>
</g>
<g font-size="2.2" fill="#004080">
<text x="28.7" y="21">IN1</text>
<text x="28.7" y="23.4">IN2</text>
<text x="35" y="23.4">OUT2</text>
<text x="35" y="21">OUT1</text>
<text x="125.7" y="18.5">1</text>
<text x="125.7" y="21">2</text>
<text x="217.8" y="21">1</text>
<text x="217.8" y="23.4">2</text>
<text x="28.7" y="25.9">IN3</text>
<text x="28.7" y="28.4">IN4</text>
<text x="35" y="28.4">OUT4</text>
<text x="35" y="25.9">OUT3</text>
<text x="217.8" y="25.9">3</text>
<text x="217.8" y="28.4">4</text>
<text x="28.7" y="30.9">IN5</text>
<text x="28.7" y="33.4">IN6</text>
<text x="28.7" y="35.9">IN7</text>
<text x="35" y="35.9">OUT7</text>
<text x="35" y="33.4">OUT6</text>
<text x="35" y="30.9">OUT5</text>
<text x="217.8" y="30.9">5</text>
<text x="28.7" y="38.4">IN8</text>
<text x="28.7" y="40.9">GND</text>
<text x="35" y="38.4">OUT8</text>
<text x="35.8" y="40.9">COM</text>
<text x="19.9" y="70.7">1</text>
<text x="19.9" y="73.2">2</text>
<text x="51.1" y="133">G</text>
<text x="51.1" y="135.4">F</text>
<text x="51.1" y="137.9">CC</text>
<text x="60.2" y="137.9">CC</text>
<text x="61.9" y="135.4">D</text>
<text x="62" y="133">E</text>
<text x="128.2" y="133">G</text>
<text x="128.2" y="135.4">F</text>
<text x="128.2" y="137.9">CC</text>
<text x="137.4" y="137.9">CC</text>
<text x="139.1" y="135.4">D</text>
<text x="139.2" y="133">E</text>
<text x="51.1" y="140.4">A</text>
<text x="51.1" y="142.9">B</text>
<text x="60.4" y="142.9">DP</text>
<text x="61.9" y="140.4">C</text>
<text x="128.2" y="140.4">A</text>
<text x="128.2" y="142.9">B</text>
<text x="137.5" y="142.9">DP</text>
<text x="139.1" y="140.4">C</text>
</g>
<g font-size="1.8">
<text x="31.1" y="1.9">5</text>
<text x="88.3" y="1.9">4</text>
<text x="145.5" y="1.9">3</text>
<text x="202.7" y="1.9">2</text>
<text x="259.9" y="1.9">1</text>
<text x=".7" y="29.2">D</text>
<text x="289.2" y="29.2">D</text>
<text x=".7" y="79.3">C</text>
<text x="289.2" y="79.3">C</text>
<text x=".7" y="129.5">B</text>
<text x="289.2" y="129.5">B</text>
<text x=".7" y="179.6">A</text>
<text x="289.2" y="179.6">A</text>
<text x="31.1" y="205">5</text>
<text x="88.3" y="205">4</text>
<text x="145.5" y="205">3</text>
<text x="202.7" y="205">2</text>
<text x="259.9" y="205">1</text>
</g>
</svg>
